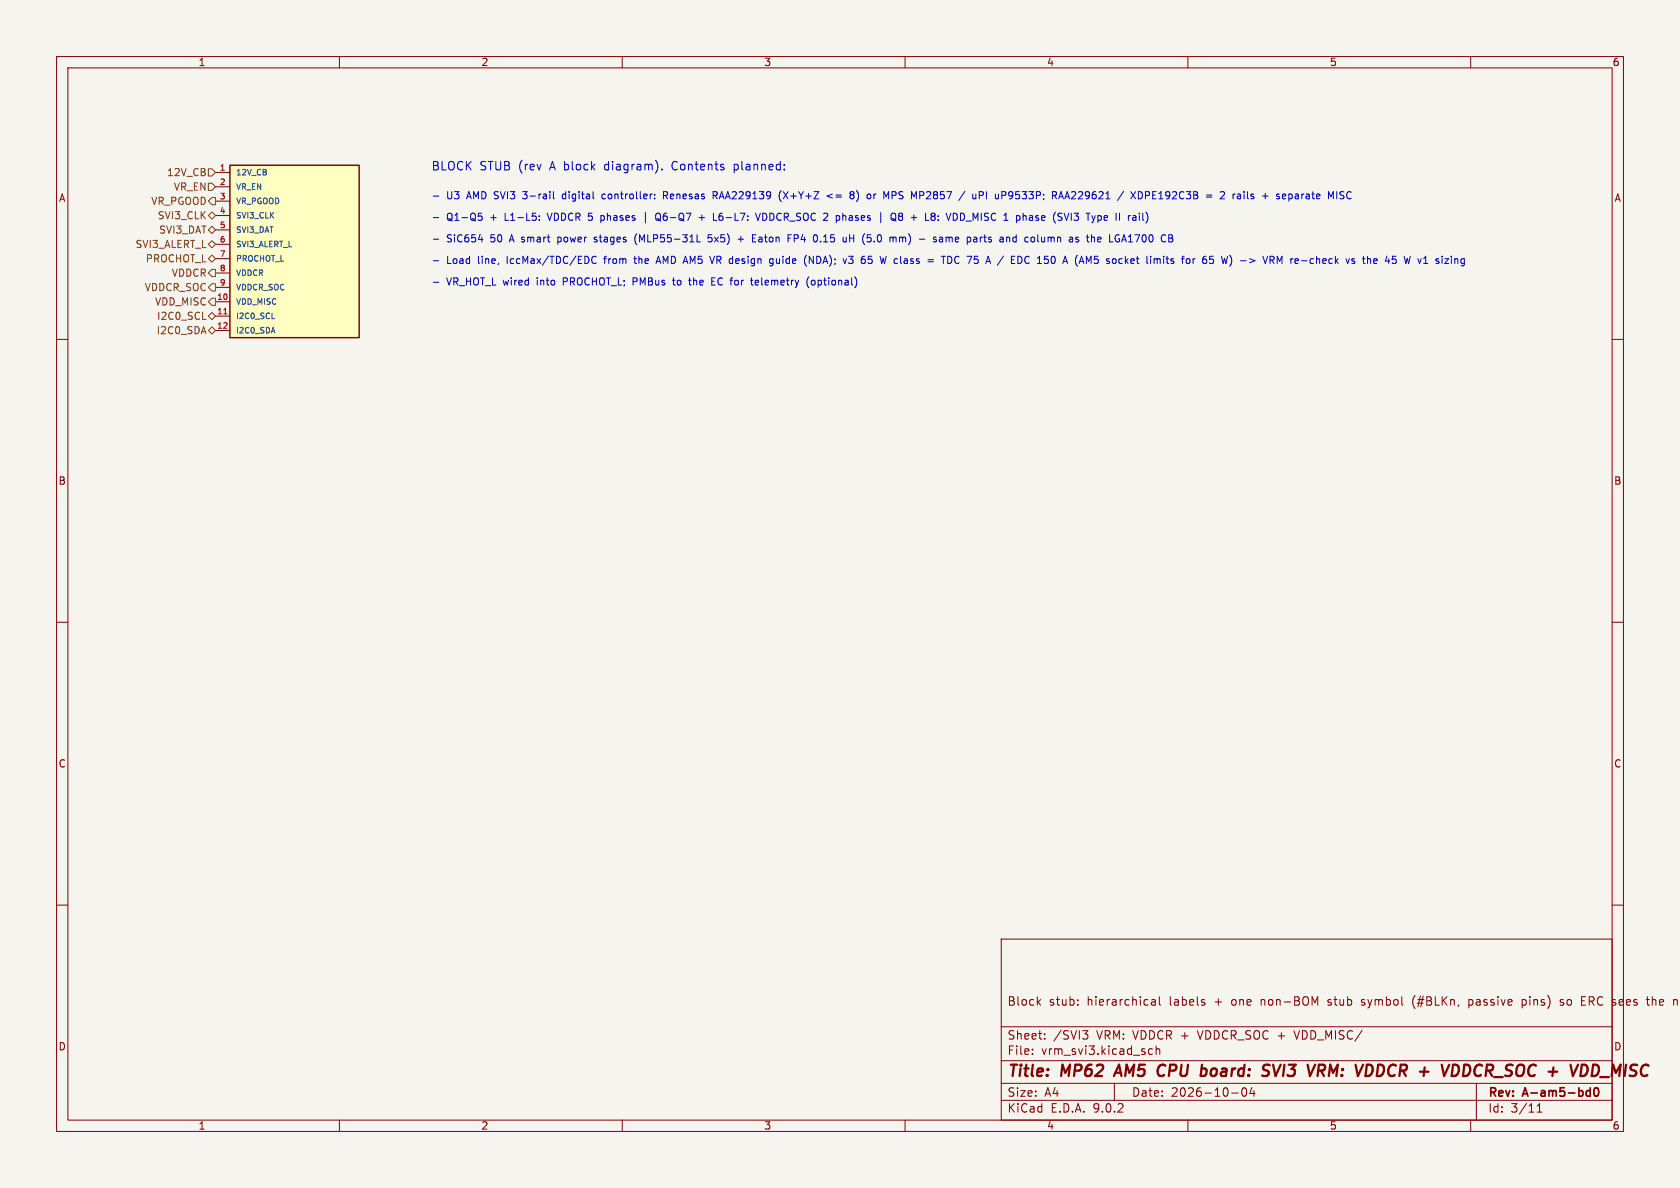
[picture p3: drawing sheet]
<svg xmlns="http://www.w3.org/2000/svg" width="297mm" height="210mm" viewBox="0 0 297 210" stroke-linecap="round" stroke-linejoin="round" font-family="sans-serif">
<path d="M0 0h297v210h-297z" fill="#f5f4ef" stroke="#f5f4ef" stroke-width=".18"/>
<g fill="none" stroke="#840000" stroke-width=".18">
<path d="M10 10h277v190h-277zM12 12h273v186h-273zM60 10v2M110 10v2M160 10v2M210 10v2M260 10v2M10 60h2M285 60h2M10 110h2M285 110h2M10 160h2"/>
<path d="M177 166h108v32h-108zM183.5 177.1l.5 .6M184 176.7l-.6 .6M190.5 177.6v.1M190.5 176.8v.1M203.6 176.8h.6v.9M204.2 177.1h-.5a.29 .29 0 0 0-.2 .3 .29 .29 0 0 0 .2 .3l.5-.1M205 176.2v1.3l.2 .2M213 177.3v.3M234.7 177.6l.2 .1M234.8 176.8v.3M240.7 177.6l.4 .1"/>
<path d="M240.9 176.7l-.2 .2 .2 .3M250.2 176a1.72 1.72 0 0 0 0 2.3M259.7 176.8h.5M259.7 177.6h.5M259.7 176.7v1.5M269.1 176.8l.4-.1 .3 .3M269.1 176.7v1.5M269.8 177.4l-.3 .3-.4-.1M276.4 176.8l-.4-.1-.2 .2 .1 .2 .5 .2v.3h-.6M279.6 177.7h.7M279.6 176.2h.7M285 160h2"/>
<path d="M292.1 176.2v1.5M292.5 176.7l-.4 .1M60 198v2M110 198v2M160 198v2M177 194.5h108M177 191.5h108M177 187.5h108M177 181.5h108M182.5 186.3v.1M182.5 185.5v.1M184.7 183.6v.1"/>
<path d="M184.7 182.8v.1M191.4 182.2h.9l-.5 .6 .4 .1 .1 .5-.3 .3h-.4M197 191.5v3M203.7 185.5l-.4-.1-.3 .3v.4l.2 .2h.5M204.4 185.5l.2-.1 .4 .1v.9M204.4 184.9v1.5M210 198v2M217.7 193.2h1.2M219.7 192.4l.2-.1a.81 .81 0 0 1 .6 .6 .81 .81 0 0 1-.3 .8l-.2 .1a.81 .81 0 0 1-.3-1.4zM221.3 192.2l-.3 1.1h.9M221.7 192.8v1M228.7 182.2l.5 1.5"/>
<path d="M260 198v2M261 191.5v6.5M271.7 196.6h.9M271.7 195.5l.5-.4v1.5"/>
</g>
<path d="M280.7 192.8l.4 .1M281.1 192.3v1.5M281.1 193.7l-.4 .1M281.9 192.4l.2-.1a.81 .81 0 0 1 .6 .6 .81 .81 0 0 1-.3 .8l-.1 .1a.81 .81 0 0 1-.4-1.4z" fill="none" stroke="#840000" stroke-width=".3"/>
<g fill="none" stroke="#840000" stroke-width=".4">
<path d="M197.8 188.2l-.9 2M204.9 190.1l.3 .1 .5-.1M205.6 188.2l-.4 .1-.3 .2M224.2 188.2l.3 .1M225.1 188.2l.4 2 .9-2M233.2 188.2l.9 .1a.58 .58 0 0 1-.3 1h-.8M233.5 189.3l.6 .9M244.1 188.2h-.5l-.2 2 .8-.1M256.2 188.2l-.9 2M257.9 188.7l-.3-.4-.7-.1-.3 2M258.6 190.2l.3-2h.5a1.08 1.08 0 0 1 .5 1.1 1.08 1.08 0 0 1-.8 .9M260.9 188.5a1.27 1.27 0 0 0 0 1.6"/>
<path d="M282.9 190.4h1.5M285.7 189.6l-.5-1.4-.3 2"/>
</g>
<path d="M40.6 29.2h22.9v30.5h-22.9z" fill="#ffffc2"/>
<path d="M40.6 29.2h22.9v30.5h-22.9z" fill="none" stroke="#840000" stroke-width=".25"/>
<path d="M38.1 30.5h2.5M38.1 33h2.5M38.1 35.6h2.5M38.1 38.1h2.5M38.1 40.6h2.5M38.1 43.2h2.5M38.1 45.7h2.5M38.1 48.3h2.5M38.1 50.8h2.5M38.1 53.3h2.5M38.1 55.9h2.5M38.1 58.4h2.5" fill="none" stroke="#840000" stroke-width=".18"/>
<path d="M48.1 56.3h.5" fill="none" stroke="#006464" stroke-width=".18"/>
<path d="M39.6 55.5h.5" fill="none" stroke="#a90000" stroke-width=".18"/>
<g fill="none" stroke="#725600" stroke-width=".18">
<path d="M36.8 32.4h.7l.6 .6-.6 .7h-.7zM36.8 38.1l.7-.6 .6 .6-.6 .6zM36.8 29.8h.7l.6 .7-.6 .6h-.7zM37.5 34.9h.6v1.3h-.6l-.7-.6zM35.8 56.5h.6M36.8 58.4l.7-.6 .6 .6-.6 .7zM36.8 55.9l.7-.7 .6 .7-.6 .6zM36.8 45.7l.7-.6 .6 .6-.6 .7zM36.8 40.6l.7-.6 .6 .6-.6 .7zM37.5 52.7h.6v1.3h-.6l-.7-.7zM37.5 50.2h.6v1.2h-.6l-.7-.6zM37.5 47.6h.6v1.3h-.6l-.7-.6z"/>
<path d="M37.5 42.5l.6 .7-.6 .6-.7-.6z"/>
</g>
<g fill="none" stroke="#0000c2" stroke-width=".18">
<path d="M76.6 34.7h1M76.6 38.5h1M84.6 37.7h.6M84.7 38.2h.3l.3 .2-.1 .4-.5 .2M95.4 38.8v.2M95.4 38.2v.1M96.7 37.7l.5 1.3M97.8 33.9v1.1l.2 .1M99.5 34.4l-.1 .1 .1 .6M106.2 38.9l.4 .1M106.2 38.1v1.3M106.6 38.1l-.4 .1"/>
<path d="M106.9 34.3l-.4 .1-.1 .1 .1 .5 .4 .1M114.1 37.6v1.8M115.7 35v.1M115.7 34.4v.1M116.2 38.7l.5 .3M116.7 37.9l-.2-.2a.43 .43 0 0 0-.6 .4v.4a.43 .43 0 0 0 .3 .5 .43 .43 0 0 0 .5-.2M117 29.9v.1M117.6 34.5l.4 .6M117.9 33.9h-.6v1.2M117.9 34.5h-.6M123.6 38.5h1M124.1 38v1"/>
<path d="M126.1 34.5h.6l.1-.2-.1-.3-.6-.1v1.2M126.1 39h.6M126.4 34.5l.4 .6M127.3 37.8a.99 .99 0 0 0-.1 1.1l.1 .1M127.3 38.2l-.2 .2M129.8 29v1.5M129.8 30h.1M129.9 29l-.1 .1M133.6 37.7l.4 1.3 .4-1.3M135.1 37.7h-.3v1.3h.3M138.1 33.7a1.46 1.46 0 0 0 0 1.9M138.5 33.9l.8 1.2"/>
<path d="M139.3 33.9l-.8 1.2M147.2 34.3l-1 .4 1 .3M149.2 38.1l.3 .2v.7M150.4 33.9h.3l.2 .1 .1 .2-.3 .2M150.4 34.4h.1M150.5 34.4h.2M150.5 34.4l-.1 .1M150.7 34.4l.3 .3-.1 .3-.2 .1h-.3M151.4 33.7l.3 .4M151.7 35.3l-.3 .3M154.5 34.3v.8M154.9 34.3l-.4 .2"/>
<path d="M157.7 34.5h.5M158.2 33.9h-.5v1.2M159.1 38.2l-.3-.2 .3-.3h.2l.3 .2-.3 .3M159.1 38.2l-.3 .3 .1 .3 .2 .2 .4-.1 .1-.2v-.2l-.3-.3M159.1 38.2h.2M162.6 33.9h.6M163.2 34.5h-.6M165.9 38.8v.2M165.9 38.2v.1M170.3 37.7h-.5v1.3l.5-.1M173.1 33.9h.5l.2 .2-.1 .4h-.6M178.4 35.1h.3"/>
<path d="M178.6 33.9l-.3 .2v.3l.3 .3M182.1 38.1h.3l.2 .2v.7M182.6 38.4l-.5 .1M182.6 38.9l-.5 .1M187.2 35.1l.4-1.2 .4 1.2M187.3 34.8h.6M188.2 35.1l.5-1.2 .4 1.2M188.4 34.8h.6M189 37.7l-.5 1.3M189.4 37.7v1.3M195.7 38.2l-.3-.1-.2 .2 .1 .6h.4M195.8 38.4l-.6 .1"/>
<path d="M199.9 33.9l.9 1.2M200.6 38.1l.2 .2v.7M200.8 33.9l-.9 1.2M200.8 38.9l-.1 .1M200.8 38.4l-.1 .1M203.1 33.9h-.6v1.2M203.1 34.5h-.6M215.8 34l.4-.1 .3 .3-.8 .9h.8M218.7 35l.2 .1h.4M218.8 34.4l.3-.1 .2 .2M219.3 34.6l-.4 .1-.2 .1M221.3 34.7l.3 .1 .1 .2-.2 .1h-.2"/>
<path d="M221.3 34.3l.3 .1M226 34.7l.2 .2-.2 .2M226 34.3l.2 .1M227.1 34.3h-.2l-.2 .2 .1 .6h.3M227.3 34.6l-.6 .1M229.1 34.3h.3l.1 .2v.6M229.5 34.6l-.4 .1M229.5 35.1h-.4M238.9 34a.6 .6 0 0 0-.9 .4 .6 .6 0 0 0 .6 .7l.3-.1M76.6 49.9h1M76.6 42.3h1M76.6 46.1h1"/>
<path d="M84.6 42.3h.8M98.6 41.9v1.3M98.6 42.7l.1 .1M98.7 41.9l-.1 .1M105 42.7l.4 .1M105.4 41.9l-.4 .2 .1 .2h.3M105.4 45.4a.6 .6 0 0 0-.8 .5 .6 .6 0 0 0 .5 .7l.3-.1M112 45.7h.5M112.2 45.3l.1 1.2M112.6 41.3a1.46 1.46 0 0 0 0 2M116.1 46.2h.6M116.4 45.3l-.4 1.3"/>
<path d="M118.9 49.5h.5M119.1 49.1v1.1l.3 .2M121.7 49.5h.5M121.9 50.2l.3 .2M123.2 42.8h.6M125.8 41.5h-.6v.6l.4-.1 .3 .2M125.8 50.4h.6M125.8 49.7h.5M125.8 49.1h.6M125.9 42.5l-.3 .3-.4-.2M126.3 45.3l-.4 1.3M130.5 42.3h1"/>
<path d="M131 41.8v1M133 42.8h.6M133 41.5h.6M133.9 49.5h-.2l-.2 .2 .1 .6 .3 .1M134.1 49.8l-.6 .2M134.3 41.9l-.1 .1M134.3 42.3l-.2 .2 .2 .3M136.1 46.5l.2 .1 .4-.1M136.7 45.8l-.4-.1-.2 .2M136.7 45.7v1.1l-.3 .2-.3-.1M139.3 41.5h.6M140.4 42.2h.5"/>
<path d="M140.9 41.5h-.5v1.3M143 48.9a1.46 1.46 0 0 0 0 2M143.1 46.6v-1.3l.7 1.3M144 49.7l-.3-.2-.3 .3 .1 .5 .4 .1 .1-.1M145.1 42.6v.2M150 46.5l.2 .1 .5-.1M150 45.3h.8l-.4 .5 .3 .1M150.2 41.5v1.3M150.2 42.1h.7M153.5 46.5h.6M153.5 45.3h.6M153.5 45.9h.6"/>
<path d="M159 41.9v.9M159.5 42l-.3-.1-.2 .1M166.4 45.3h.7M166.5 41.9l.2 .2v.7M166.7 42.2l-.5 .1M166.7 42.7l-.5 .1M166.8 45.3v1.3M167.3 41.9v.9M167.6 41.9l-.3 .1M168.2 45.5l-.6-.2v1.3M169.2 45.3a.68 .68 0 0 0-.4 .6 .68 .68 0 0 0 .4 .7M173.3 41.9v.9"/>
<path d="M173.7 41.9l-.4 .3M177.4 45.2l-1.1 1.7M179.7 42l-.4-.1-.3 .3 .2 .5h.5M179.7 41.5v1.3M181.3 46.4l.3 .2 .4-.1M182 45.4l-.4-.1-.3 .2M184.1 41.9v.7l.4 .2M190.8 46.6l.4-1.3 .4 1.3M190.9 46.2h.6M192.1 41.9h.4M192.2 41.5v1.1l.2 .2M199.1 46.1l.3 .5"/>
<path d="M199.4 45.7l-.5 .5M199.5 42.8h.7M199.5 41.9l.4-.4v1.3M206.1 45.7h.5M206.3 45.3v1.1l.3 .2M207 46.5l.4 .1M207.2 45.7l-.2 .2 .2 .3M213.2 45.3l-.3 .1a.86 .86 0 0 0 0 1.2l.4-.1v-.5l-.2-.2-.4 .1-.1 .1M217 45.3l-.3 1.3M217.4 45.1l.1 .1M217.5 47l-.1 .1M220.9 45.7l1 .4-1 .4"/>
<path d="M228.2 45.7v.9M228.6 45.7l-.4 .3M241.8 45.9l.1-.2 .3 .1 .1 .8M241.8 45.3v1.3M242.9 46.2l.6-.2-.1-.2-.4-.1-.1 .2v.6h.5M246.2 45.3h.6M246.6 45.8l.2 .2v.3l-.2 .3M250.7 45.7l.3 .9 .3-.9M254 46.2h.3l.1 .2-.2 .2h-.2M254 45.7l.3 .1"/>
</g>
<g font-size="2.8" fill="#840000">
<text x="178" y="190.9">Title:</text>
<text x="187.7" y="190.9">MP62</text>
<text x="198.1" y="190.9">AM5</text>
<text x="206.3" y="190.9">CPU</text>
<text x="214.7" y="190.9">board:</text>
<text x="226.5" y="190.9">SVI3</text>
<text x="235.3" y="190.9">VRM:</text>
<text x="244.6" y="190.9">VDDCR</text>
<text x="256.6" y="190.9">+</text>
<text x="261.4" y="190.9">VDDCR_SOC +</text>
<text x="285.8" y="190.9">VDD_MIS</text>
</g>
<g font-size="2.1" fill="#0000c2">
<text x="76.2" y="30.2">BLOCK</text>
<text x="84.8" y="30.2">STUB (rev</text>
<text x="97.4" y="30.2">A block</text>
<text x="107.3" y="30.2">diagram).</text>
<text x="119.4" y="30.2">Contents</text>
<text x="130.4" y="30.2">planned:</text>
</g>
<g font-size="2.1" fill="#840000">
<text x="178" y="178">Block</text>
<text x="185.4" y="178">stub:</text>
<text x="192.2" y="178">hierarchical</text>
<text x="206.9" y="178">labels</text>
<text x="215" y="178">+</text>
<text x="218.1" y="178">one</text>
<text x="223.4" y="178">non-BOM</text>
<text x="235.5" y="178">stub</text>
<text x="241.5" y="178">symbol</text>
<text x="250.7" y="178">(#BLKn,</text>
<text x="260.8" y="178">passive</text>
<text x="270.4" y="178">pins)</text>
<text x="277.3" y="178">so</text>
<text x="281.2" y="178">ERC</text>
<text x="286.8" y="178">sees</text>
<text x="293.1" y="178">the</text>
<text x="178" y="184">Sheet:</text>
<text x="186.2" y="184">/SVI3</text>
<text x="194" y="184">VRM: VDDCR +</text>
<text x="212.2" y="184">VDDCR_SOC +</text>
<text x="229.6" y="184">VDD_MISC/</text>
<text x="178" y="186.7">File:</text>
<text x="184.1" y="186.7">vrm_svi3.kicad_sch</text>
<text x="178" y="196.9">KiCad</text>
<text x="178" y="194.1">Size:</text>
<text x="184.7" y="194.1">A4</text>
<text x="185.7" y="196.9">E.D.A.</text>
<text x="193.3" y="196.9">9.0.2</text>
<text x="200" y="194.1">Date:</text>
<text x="207" y="194.1">2026-10-04</text>
<text x="263" y="194.3">Rev:</text>
<text x="263" y="196.9">Id:</text>
<text x="267.1" y="196.9">3/11</text>
<text x="269.4" y="194.3">A-am5-bd0</text>
</g>
<g font-size="1.8" fill="#840000">
<text x="35" y="11.9">1</text>
<text x="85" y="11.9">2</text>
<text x="135" y="11.9">3</text>
<text x="185" y="11.9">4</text>
<text x="235" y="11.9">5</text>
<text x="285" y="11.9">6</text>
<text x="10.3" y="35.9">A</text>
<text x="285.3" y="35.9">A</text>
<text x="10.3" y="85.9">B</text>
<text x="285.3" y="85.9">B</text>
<text x="10.3" y="135.9">C</text>
<text x="285.3" y="135.9">C</text>
<text x="10.3" y="185.9">D</text>
<text x="285.3" y="185.9">D</text>
<text x="35" y="199.9">1</text>
<text x="85" y="199.9">2</text>
<text x="135" y="199.9">3</text>
<text x="185" y="199.9">4</text>
<text x="235" y="199.9">5</text>
<text x="285" y="199.9">6</text>
</g>
<g font-size="1.8" fill="#725600">
<text x="29.4" y="31.3">12V_CB</text>
<text x="30.6" y="33.9">VR_EN</text>
<text x="26.6" y="36.4">VR_PGOOD</text>
<text x="27.8" y="39">SVI3_CLK</text>
<text x="28" y="41.5">SVI3_DAT</text>
<text x="23.9" y="44">SVI3_ALERT_L</text>
<text x="25.7" y="46.6">PROCHOT_L</text>
<text x="25.5" y="51.7">VDDCR_SOC</text>
<text x="30.3" y="49.1">VDDCR</text>
<text x="27.3" y="54.2">VDD_MISC</text>
<text x="27.6" y="59.3">I2C0_SDA</text>
<text x="27.7" y="56.7">I2C0_SCL</text>
</g>
<g font-size="1.8" fill="#0000c2">
<text x="78.9" y="35.3">U3</text>
<text x="82.7" y="35.3">AMD SVI3</text>
<text x="92.9" y="35.3">3-rail</text>
<text x="100.1" y="35.3">digital</text>
<text x="107.3" y="35.3">controller:</text>
<text x="118.3" y="35.3">Renesas</text>
<text x="127.3" y="35.3">RAA229139</text>
<text x="139.2" y="35.3">(X+Y+Z</text>
<text x="147.8" y="35.3">&lt;=</text>
<text x="152.2" y="35.3">8)</text>
<text x="155.4" y="35.3">or</text>
<text x="158.5" y="35.3">MPS</text>
<text x="163.6" y="35.3">MP2857</text>
<text x="172.3" y="35.3">/</text>
<text x="174.8" y="35.3">uPI</text>
<text x="179" y="35.3">uP9533P;</text>
<text x="189.3" y="35.3">RAA229621</text>
<text x="201.2" y="35.3">/</text>
<text x="203.7" y="35.3">XDPE192C3B</text>
<text x="217.1" y="35.3">=</text>
<text x="219.9" y="35.3">2</text>
<text x="222.3" y="35.3">rails</text>
<text x="227.7" y="35.3">+</text>
<text x="230.4" y="35.3">separate</text>
<text x="78.9" y="39.1">Q1-Q5</text>
<text x="86.8" y="39.1">+</text>
<text x="89.5" y="39.1">L1-L5:</text>
<text x="97.3" y="39.1">VDDCR 5</text>
<text x="107.1" y="39.1">phases</text>
<text x="117.2" y="39.1">Q6-Q7</text>
<text x="125" y="39.1">+</text>
<text x="127.8" y="39.1">L6-L7:</text>
<text x="135.6" y="39.1">VDDCR_SOC 2</text>
<text x="150.1" y="39.1">phases</text>
<text x="157.8" y="39.1">|</text>
<text x="160.2" y="39.1">Q8</text>
<text x="163.9" y="39.1">+</text>
<text x="166.7" y="39.1">L8:</text>
<text x="170.7" y="39.1">VDD_MISC 1</text>
<text x="183.4" y="39.1">phase</text>
<text x="190.1" y="39.1">(SVI3</text>
<text x="196.2" y="39.1">Type</text>
<text x="201.6" y="39.1">II</text>
<text x="78.9" y="42.9">SiC654</text>
<text x="78.9" y="46.7">Load</text>
<text x="84.6" y="46.7">line,</text>
<text x="86.8" y="42.9">50</text>
<text x="89.9" y="46.7">IccMax/TDC/EDC</text>
<text x="90.4" y="42.9">A smart</text>
<text x="99.2" y="42.9">power</text>
<text x="105.9" y="42.9">stages</text>
<text x="107.3" y="46.7">from</text>
<text x="112.8" y="46.7">the</text>
<text x="113.2" y="42.9">(MLP55-31L</text>
<text x="117" y="46.7">AMD AM5</text>
<text x="126.4" y="42.9">5x5)</text>
<text x="126.9" y="46.7">VR design</text>
<text x="131.9" y="42.9">+</text>
<text x="134.7" y="42.9">Eaton</text>
<text x="137.7" y="46.7">guide</text>
<text x="141.1" y="42.9">FP4</text>
<text x="144.1" y="46.7">(NDA);</text>
<text x="145.9" y="42.9">0.15</text>
<text x="151.2" y="46.7">v3</text>
<text x="151.3" y="42.9">uH</text>
<text x="154.6" y="46.7">65</text>
<text x="154.9" y="42.9">(5.0</text>
<text x="158.1" y="46.7">W class</text>
<text x="160" y="42.9">mm)</text>
<text x="165.4" y="42.9">-</text>
<text x="166.9" y="46.7">=</text>
<text x="168.1" y="42.9">same</text>
<text x="169.6" y="46.7">TDC 75</text>
<text x="174.3" y="42.9">parts</text>
<text x="177.9" y="46.7">A /</text>
<text x="180.3" y="42.9">and</text>
<text x="182.7" y="46.7">EDC 150</text>
<text x="184.9" y="42.9">column</text>
<text x="192.3" y="46.7">A (AM5</text>
<text x="193" y="42.9">as</text>
<text x="196.3" y="42.9">the</text>
<text x="200.4" y="46.7">socket</text>
<text x="200.4" y="42.9">LGA1700</text>
<text x="207.6" y="46.7">limits</text>
<text x="214.1" y="46.7">for</text>
<text x="218" y="46.7">65</text>
<text x="221.5" y="46.7">W) -&gt;</text>
<text x="229.3" y="46.7">VRM re-check</text>
<text x="244.4" y="46.7">vs</text>
<text x="247.5" y="46.7">the</text>
<text x="251.7" y="46.7">45</text>
<text x="255.3" y="46.7">W v1</text>
<text x="78.9" y="50.6">VR_HOT_L wired</text>
<text x="95.2" y="50.6">into</text>
<text x="100" y="50.6">PROCHOT_L; PMBus</text>
<text x="119.9" y="50.6">to</text>
<text x="122.9" y="50.6">the</text>
<text x="127.1" y="50.6">EC for</text>
<text x="134.5" y="50.6">telemetry</text>
<text x="144.5" y="50.6">(optional)</text>
</g>
<g font-size="1.4" fill="#a90000">
<text x="38.8" y="30.2">1</text>
<text x="38.8" y="32.8">2</text>
<text x="38.8" y="35.3">3</text>
<text x="38.8" y="37.8">4</text>
<text x="38.8" y="40.4">5</text>
<text x="38.8" y="42.9">6</text>
<text x="38.8" y="45.5">7</text>
<text x="38.3" y="53.1">10</text>
<text x="38.8" y="48">8</text>
<text x="38.8" y="50.5">9</text>
<text x="38.3" y="55.6">11</text>
<text x="38.3" y="58.2">12</text>
</g>
<g font-size="1.4" fill="#006464">
<text x="41.7" y="31.2">12V_CB</text>
<text x="41.7" y="33.7">VR_EN</text>
<text x="41.7" y="36.3">VR_PGOOD</text>
<text x="41.7" y="38.8">SVI3_CLK</text>
<text x="41.7" y="41.4">SVI3_DAT</text>
<text x="41.7" y="43.9">SVI3_ALERT_L</text>
<text x="41.7" y="46.4">PROCHOT_L</text>
<text x="41.7" y="49">VDDCR</text>
<text x="41.7" y="51.5">VDDCR_SOC</text>
<text x="41.7" y="54.1">VDD_MISC</text>
<text x="41.7" y="56.6">I2C0_SCL</text>
<text x="41.7" y="59.1">I2C0_SDA</text>
</g>
</svg>
